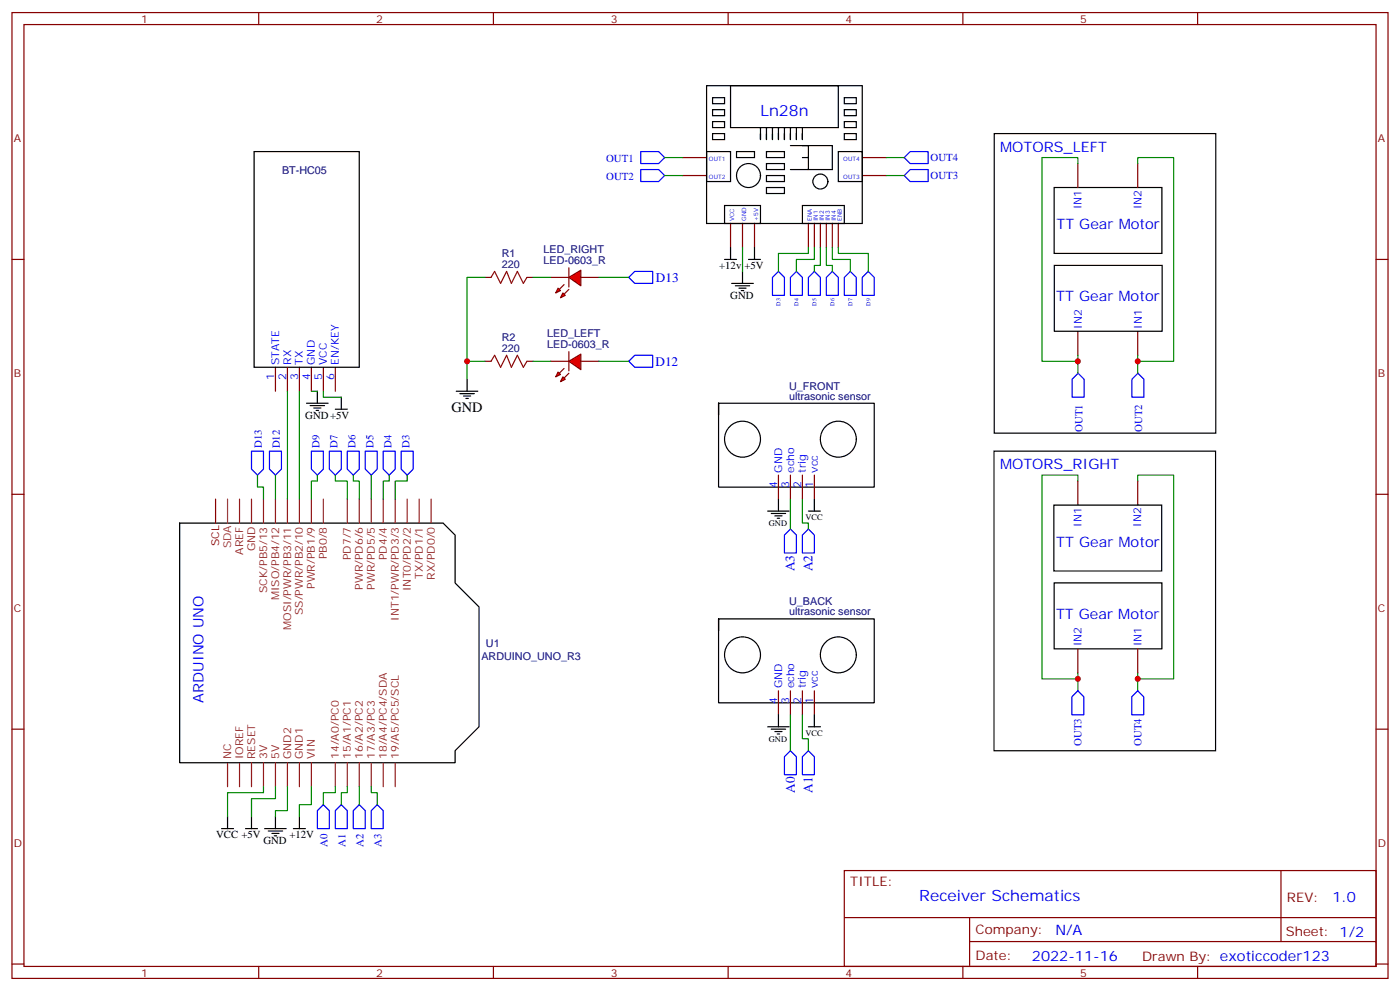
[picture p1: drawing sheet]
<svg xmlns="http://www.w3.org/2000/svg" width="412mm" height="292mm" viewBox="0 0 412 292" stroke-linecap="round" stroke-linejoin="round" font-family="sans-serif">
<g fill="none" stroke="#870000" stroke-width=".35">
<path d="M3.5 3.7h405.4v284.3h-405.4zM7.1 7.2h398.2v277.3h-398.2zM76.2 3.7v3.5M145.3 3.7v3.5M214.5 3.7v3.5M283.6 3.7v3.5M352.8 3.7v3.5M201.1 51.7h7M201.1 46.4h7M254 51.7h7.1M254 46.4h7.1M3.5 76.4h3.6"/>
<path d="M215.2 65.8v7M218.7 65.8v7M222.2 65.8v7M238.1 65.8v7M239.9 65.8v7M241.7 65.8v7M243.4 65.8v7M245.2 65.8v7M246.9 65.8v7M405.3 76.4h3.6M81.1 108.1v7.1M84.7 108.1v7.1"/>
<path d="M88.2 108.1v7.1M91.7 108.1v7.1M95.2 108.1v7.1M98.8 108.1v7.1M229.3 139.9v7M232.8 139.9v7M236.4 139.9v7M239.9 139.9v7M3.5 145.5h3.6M405.3 145.5h3.6M3.5 214.7h3.6M229.3 203.4v7"/>
<path d="M232.8 203.4v7M236.4 203.4v7M239.9 203.4v7M405.3 214.7h3.6M248.7 256.3h156.6v28.2h-156.6zM377.3 256.3v20.9M248.7 270.1h156.5M285.6 277.2h119.6M285.6 270.1v14.2M3.5 283.8h3.6M76.2 284.5v3.5M145.3 284.5v3.5"/>
<path d="M214.5 284.5v3.5M283.6 284.5v3.5M352.8 284.5v3.5M405.3 283.8h3.6"/>
</g>
<g fill="none" stroke="#000" stroke-width=".35">
<path d="M208.1 25.2h45.9v40.6h-45.9zM209.9 28.8h3.5v1.7h-3.5zM209.9 32.3h3.5v1.7h-3.5zM209.9 35.8h3.5v1.8h-3.5zM209.9 39.3h3.5v1.8h-3.5zM215.2 25.2h31.7v12.4h-31.7zM224 37.6v3.5v-1.8M225.8 37.6v3.5v-1.8M227.5 37.6v3.5v-1.8M229.3 37.6v3.5v-1.8M231.1 37.6v3.5v-1.8M232.8 37.6v3.5v-1.8"/>
<path d="M234.6 37.6v3.5v-1.8M236.4 37.6v3.5v-1.8M248.7 39.3h3.5v1.8h-3.5zM248.7 35.8h3.5v1.8h-3.5zM248.7 32.3h3.5v1.7h-3.5zM248.7 28.8h3.5v1.7h-3.5zM74.8 44.6h31v63.5h-31zM208.1 44.6h7.1v8.8h-7.1zM217 44.6h5.2v1.8h-5.2zM225.8 55.2h5.3v1.8h-5.3zM225.8 51.7h5.3v1.7h-5.3zM225.8 48.2h5.3v1.7h-5.3z"/>
<path d="M225.8 44.6h5.3v1.8h-5.3zM232.8 42.9h5.3h-1.7M232.8 49.9h5.3M236.4 46.4h1.7M238.1 42.9h7.1v7h-7.1zM246.9 44.6h7.1v8.8h-7.1zM213.4 60.5h10.6v5.3h-10.6zM236.4 60.5h12.3v5.3h-12.3zM211.7 118.7h45.8v24.7h-45.8v-24.7v3.5M52.9 154h77.6l3.6 3.5v14.1l7 7.1v35.3l-7 7v3.5h-81.2zM211.7 182.2h45.8v24.7h-45.8v-24.7v3.5"/>
<circle cx="220.5" cy="51.7" r="3.5"/>
<circle cx="241.7" cy="53.4" r="2.2"/>
<circle cx="218.7" cy="129.3" r="5.3"/>
<circle cx="246.9" cy="129.3" r="5.3"/>
<circle cx="218.7" cy="192.8" r="5.3"/>
<circle cx="246.9" cy="192.8" r="5.3"/>
</g>
<g fill="none" stroke="#8c2424" stroke-width=".35">
<path d="M70.6 146.9v7.1M74.1 146.9v7.1M77.6 146.9v7.1M81.1 146.9v7.1M84.7 146.9v7.1M88.2 146.9v7.1M91.7 146.9v7.1M95.2 146.9v7.1M102.3 146.9v7.1M105.8 146.9v7.1M109.4 146.9v7.1M112.9 146.9v7.1"/>
<path d="M116.4 146.9v7.1M119.9 146.9v7.1M123.5 146.9v7.1M127 146.9v7.1M67 224.5v7.1M70.6 224.5v7.1M74.1 224.5v7.1M77.6 224.5v7.1M81.1 224.5v7.1M84.7 224.5v7.1M88.2 224.5v7.1M91.7 224.5v7.1"/>
<path d="M98.8 224.5v7.1M102.3 224.5v7.1M105.8 224.5v7.1M109.4 224.5v7.1M112.9 224.5v7.1M116.4 224.5v7.1"/>
</g>
<path d="M63.5 146.9v7.1" fill="none" stroke="#900" stroke-width=".35"/>
<path d="M67 146.9v7.1" fill="none" stroke="#933" stroke-width=".35"/>
<g fill="#f00" stroke="#870000" stroke-width=".35">
<path d="M167.6 106.4l3.5-2.2v4.6z"/>
<path d="M167.6 103.5v5.7z"/>
</g>
<g fill="#870000" stroke="#870000" stroke-width=".35">
<path d="M167.6 109.9l-1.4 1.4z"/>
<path d="M166.2 108.5l-1.5 1.4z"/>
</g>
<g fill="#f00" stroke="#870000" stroke-width=".35">
<path d="M165.8 110.9l.7 .8-1.4 .7z"/>
<path d="M164.4 109.5l.7 .7-1.4 .7z"/>
</g>
<path d="M162.3 106.4h5.3M171.1 106.4h5.3" fill="none" stroke="#870000" stroke-width=".35"/>
<g fill="#f00" stroke="#870000" stroke-width=".35">
<path d="M167.6 81.7l3.5-2.1v4.5z"/>
<path d="M167.6 78.8v5.7z"/>
</g>
<g fill="#870000" stroke="#870000" stroke-width=".35">
<path d="M167.6 85.2l-1.4 1.4z"/>
<path d="M164.7 85.2l1.5-1.4z"/>
</g>
<g fill="#f00" stroke="#870000" stroke-width=".35">
<path d="M165.8 86.3l.7 .7-1.4 .7z"/>
<path d="M164.4 84.8l.7 .7-1.4 .8z"/>
</g>
<g fill="none" stroke="#870000" stroke-width=".35">
<path d="M317.5 48.2v7M335.1 48.2v7M142.9 81.7h1.7M155.2 81.7h1.8M162.3 81.7h5.3M171.1 81.7h5.3M317.5 97.5v7.1M335.1 97.5v7.1M142.9 106.4h1.7M155.2 106.4h1.8M317.5 141.6v7.1M335.1 141.6v7.1"/>
<path d="M317.5 191v7.1M335.1 191v7.1"/>
</g>
<g fill="none" stroke="#000" stroke-width=".35">
<path d="M292.9 39.3h65.2v88.2h-65.2zM310.5 55.2h31.8v19.4h-31.8zM213.4 76.4h3.6M215.2 72.8v3.6M218.7 79.9v3.5M220.5 76.4h3.5M222.2 72.8v3.6M310.6 78.1h31.7v19.4h-31.7zM215.5 83.4h6.4M216.6 84.1h4.2M217.7 84.8h2.1M218.4 85.5h.7"/>
<path d="M90.3 118.7h6.4M91.4 119.4h4.2M93.5 115.2v3.5M100.5 116.9v3.6M134.4 115.2h6.4M135.5 115.9h4.2M136.5 116.6h2.1M137.2 117.3h.7M137.6 111.7v3.5M92.4 120.1h2.1M93.1 120.8h.7M98.8 120.5h3.5"/>
<path d="M292.8 132.8h65.3v88.2h-65.3zM226.1 150.5h6.4M227.2 151.2h4.2M228.2 151.9h2.2M229 152.6h.7M229.3 146.9v3.6M238.1 150.5h3.6M239.9 146.9v3.6M310.4 148.7h31.8v19.4h-31.8zM310.5 171.6h31.8v19.4h-31.8zM226.1 214h6.4M227.2 214.7h4.2"/>
<path d="M228.2 215.4h2.2M229 216.1h.7M229.3 210.4v3.6M238.1 214h3.6M239.9 210.4v3.6M65.3 243.9h3.5M67 240.4v3.5M72.3 243.9h3.5M74.1 240.4v3.5M78 243.9h6.3M79 244.7h4.3M80.1 245.4h2.1"/>
<path d="M80.8 246.1h.7M81.1 240.4v3.5M86.4 243.9h3.6M88.2 240.4v3.5"/>
</g>
<g fill="none" stroke="#008700" stroke-width=".35">
<path d="M195.8 51.7h5.3M195.8 46.4h5.3M261.1 51.7h5.2M261.1 46.4h5.2M317.5 48.2v-1.8h-10.6v60h10.6v-1.8M335.1 48.2v-1.8h10.6v60h-10.6v-1.8M218.7 72.8v7.1M238.1 72.8v1.8h-8.8v5.3M239.9 72.8v3.6h-5.3v3.5M241.7 72.8v5.3h-1.8v1.8M243.4 72.8v5.3h1.8v1.8M245.2 72.8v3.6h5.3v3.5"/>
<path d="M246.9 72.8v1.8h8.9v5.3M142.9 81.7h-5.3v30M157 81.7h5.3M176.4 81.7h8.8M84.7 115.2v31.7M88.2 115.2v31.7M91.7 115.2h1.8M95.2 115.2v1.7h5.3M137.6 106.4h5.3M157 106.4h5.3M176.4 106.4h8.8M317.5 106.4v3.5"/>
<path d="M335.1 106.4v3.5M75.8 139.9v3.5h1.8v3.5M81.1 139.9v7M93.5 139.9v1.7h-1.8v5.3M98.8 139.9v1.7h3.5v5.3M104.1 139.9v1.7h1.7v5.3M109.4 139.9v7M114.7 139.9v1.7h-1.8v5.3M119.9 139.9v1.7h-3.5v5.3M232.8 146.9v8.9M236.4 146.9v7.1h1.7v1.8M317.5 141.6v-1.7h-10.6v59.9h10.6v-1.7"/>
<path d="M335.1 141.6v-1.7h10.6v59.9h-10.6v-1.7M317.5 199.8v3.6M335.1 199.8v3.6M232.8 210.4v10.6M236.4 210.4v7.1h1.7v3.5M77.6 231.6v1.8h-10.6v7M81.1 231.6v3.5h-7v5.3M84.7 231.6v7.1h-3.6v1.7M91.7 231.6v5.3h-3.5v3.5M98.8 231.6v1.8h-3.6v3.5M102.3 231.6v1.8h-1.8v3.5M105.8 231.6v5.3"/>
<path d="M109.4 231.6v1.8h1.7v3.5"/>
</g>
<g fill="none" stroke="#00f" stroke-width=".35">
<path d="M188.7 49.9h5.3l1.8 1.8-1.8 1.7h-5.3zM188.7 44.6h5.3l1.8 1.8-1.8 1.8h-5.3zM266.3 46.4l1.8-1.8h5.3v3.6h-5.3zM266.3 51.7l1.8-1.8h5.3v3.5h-5.3zM229.3 79.9l1.8 1.8v5.3h-3.6v-5.3zM234.6 79.9l1.8 1.8v5.3h-3.6v-5.3zM239.9 79.9l1.8 1.8v5.3h-3.6v-5.3zM245.2 79.9l1.7 1.8v5.3h-3.5v-5.3zM250.5 79.9l1.7 1.8v5.3h-3.5v-5.3zM255.8 79.9l1.7 1.8v5.3h-3.5v-5.3zM185.2 81.7l1.8-1.8h5.3v3.5h-5.3zM185.2 106.4l1.8-1.8h5.3v3.5h-5.3z"/>
<path d="M317.6 109.9l1.7 1.7v5.3h-3.5v-5.3zM335.2 109.9l1.8 1.7v5.3h-3.6v-5.3zM74.1 132.8h3.5v5.3l-1.8 1.8-1.7-1.8zM79.4 132.8h3.5v5.3l-1.8 1.8-1.7-1.8zM91.7 132.8h3.5v5.3l-1.7 1.8-1.8-1.8zM97 132.8h3.5v5.3l-1.7 1.8-1.8-1.8zM102.3 132.8h3.5v5.3l-1.7 1.8-1.8-1.8zM107.6 132.8h3.5v5.3l-1.7 1.8-1.8-1.8zM112.9 132.8h3.5v5.3l-1.7 1.8-1.8-1.8zM118.2 132.8h3.5v5.3l-1.8 1.8-1.7-1.8zM232.8 155.8l1.8 1.7v5.3h-3.5v-5.3zM238.1 155.8l1.8 1.7v5.3h-3.5v-5.3z"/>
<path d="M317.5 203.4l1.8 1.7v5.3h-3.6v-5.3zM335.1 203.4l1.8 1.7v5.3h-3.5v-5.3zM93.5 238.7l1.7-1.8 1.8 1.8v5.2h-3.5zM100.5 236.9l1.8 1.8v5.2h-3.5v-5.2zM104.1 238.7l1.7-1.8 1.8 1.8v5.2h-3.5zM109.4 238.7l1.7-1.8 1.8 1.8v5.2h-3.5zM231.1 222.8l1.7-1.8 1.8 1.8v5.3h-3.5zM236.4 222.8l1.7-1.8 1.8 1.8v5.3h-3.5z"/>
</g>
<path d="M144.6 81.7l1.1-1.8 1.8 3.5 1.7-3.5 1.4 3.5 1.8-3.5 1.8 3.5 1-1.7M144.6 106.4l1.1-1.8 1.8 3.5 1.7-3.5 1.4 3.5 1.8-3.5 1.8 3.5 1-1.7" fill="none" stroke="#a10000" stroke-width=".35"/>
<g fill="#c00">
<circle cx="137.6" cy="106.4" r=".88"/>
<circle cx="317.5" cy="106.4" r=".88"/>
<circle cx="335.1" cy="106.4" r=".88"/>
<circle cx="335.1" cy="199.8" r=".88"/>
<circle cx="317.5" cy="199.8" r=".88"/>
</g>
<g font-size="4.6" fill="#00f">
<text x="224" y="34">Ln28n</text>
<text x="270.8" y="265.3">Receiver Schematics</text>
</g>
<g font-size="4.2" fill="#00f">
<text x="294.6" y="44.6">MOTORS_LEFT</text>
<text x="311.2" y="67.4">TT Gear Motor</text>
<text x="311.2" y="88.6">TT Gear Motor</text>
<text x="294.6" y="138.1">MOTORS_RIGHT</text>
<text x="311.2" y="160.9">TT Gear Motor</text>
<text x="311.1" y="182.1">TT Gear Motor</text>
<text x="60" y="206.9" transform="rotate(-90 60 206.9)">ARDUINO UNO</text>
<text x="392.5" y="265.6">1.0</text>
<text x="310.9" y="275.1">N/A</text>
<text x="304" y="282.9">2022-11-16</text>
</g>
<text font-size="4.2" x="133" y="121.2">GND</text>
<g font-size="3.9" fill="#00f">
<text x="193.2" y="83">D13</text>
<text x="193.1" y="107.7">D12</text>
<text x="234.1" y="168.1" transform="rotate(-90 234.1 168.1)">A3</text>
<text x="239.4" y="168.1" transform="rotate(-90 239.4 168.1)">A2</text>
<text x="234.1" y="233.4" transform="rotate(-90 234.1 233.4)">A0</text>
<text x="239.4" y="233.4" transform="rotate(-90 239.4 233.4)">A1</text>
</g>
<g font-size="3.9" fill="#800">
<text x="250.5" y="260.9">TITLE:</text>
<text x="379.1" y="265.6">REV:</text>
<text x="287.4" y="275.1">Company:</text>
<text x="378.7" y="275.7">Sheet: 1/2</text>
<text x="287.4" y="282.8">Date:</text>
<text x="336.4" y="282.8">Drawn By: exoticcoder123</text>
</g>
<g font-size="3.2" fill="#800">
<text x="41.6" y="6.7">1</text>
<text x="110.8" y="6.7">2</text>
<text x="179.9" y="6.7">3</text>
<text x="249.1" y="6.7">4</text>
<text x="318.2" y="6.7">5</text>
<text x="4.1" y="41.8">A</text>
<text x="405.9" y="41.8">A</text>
<text x="4.1" y="110.9">B</text>
<text x="405.9" y="110.9">B</text>
<text x="4.1" y="180.1">C</text>
<text x="405.9" y="180.1">C</text>
<text x="4.1" y="249.2">D</text>
<text x="405.9" y="249.2">D</text>
<text x="41.6" y="287.5">1</text>
<text x="110.8" y="287.5">2</text>
<text x="179.9" y="287.5">3</text>
<text x="249.1" y="287.5">4</text>
<text x="318.2" y="287.5">5</text>
</g>
<g font-size="3.2" fill="#00f">
<text x="178.6" y="47.6">OUT1</text>
<text x="274.1" y="47.5">OUT4</text>
<text x="178.6" y="52.9">OUT2</text>
<text x="274.1" y="52.8">OUT3</text>
<text x="318.6" y="61.6" transform="rotate(-90 318.6 61.6)">IN1</text>
<text x="336.3" y="61.6" transform="rotate(-90 336.3 61.6)">IN2</text>
<text x="318.7" y="96.8" transform="rotate(-90 318.7 96.8)">IN2</text>
<text x="336.3" y="96.8" transform="rotate(-90 336.3 96.8)">IN1</text>
<text x="82.2" y="107.4" transform="rotate(-90 82.2 107.4)">STATE</text>
<text x="85.7" y="107.4" transform="rotate(-90 85.7 107.4)">RX</text>
<text x="89.3" y="107.4" transform="rotate(-90 89.3 107.4)">TX</text>
<text x="92.8" y="107.4" transform="rotate(-90 92.8 107.4)">GND</text>
<text x="96.3" y="107.4" transform="rotate(-90 96.3 107.4)">VCC</text>
<text x="99.8" y="107.4" transform="rotate(-90 99.8 107.4)">EN/KEY</text>
<text x="80.8" y="111.9" transform="rotate(-90 80.8 111.9)">1</text>
<text x="84.3" y="111.9" transform="rotate(-90 84.3 111.9)">2</text>
<text x="87.8" y="111.9" transform="rotate(-90 87.8 111.9)">3</text>
<text x="91.4" y="111.9" transform="rotate(-90 91.4 111.9)">4</text>
<text x="94.9" y="111.9" transform="rotate(-90 94.9 111.9)">5</text>
<text x="98.4" y="111.9" transform="rotate(-90 98.4 111.9)">6</text>
<text x="77.2" y="131.9" transform="rotate(-90 77.2 131.9)">D13</text>
<text x="82.5" y="132" transform="rotate(-90 82.5 132)">D12</text>
<text x="94.1" y="131.9" transform="rotate(-90 94.1 131.9)">D9</text>
<text x="99.4" y="131.9" transform="rotate(-90 99.4 131.9)">D7</text>
<text x="104.7" y="131.9" transform="rotate(-90 104.7 131.9)">D6</text>
<text x="110" y="131.9" transform="rotate(-90 110 131.9)">D5</text>
<text x="115.3" y="131.9" transform="rotate(-90 115.3 131.9)">D4</text>
<text x="120.6" y="131.9" transform="rotate(-90 120.6 131.9)">D3</text>
<text x="318.8" y="127.1" transform="rotate(-90 318.8 127.1)">OUT1</text>
<text x="336.5" y="127.1" transform="rotate(-90 336.5 127.1)">OUT2</text>
<text x="229" y="143.7" transform="rotate(-90 229 143.7)">4</text>
<text x="230.4" y="139.2" transform="rotate(-90 230.4 139.2)">GND</text>
<text x="232.5" y="143.7" transform="rotate(-90 232.5 143.7)">3</text>
<text x="233.9" y="139.2" transform="rotate(-90 233.9 139.2)">echo</text>
<text x="236" y="143.7" transform="rotate(-90 236 143.7)">2</text>
<text x="237.4" y="139.2" transform="rotate(-90 237.4 139.2)">trig</text>
<text x="239.5" y="143.7" transform="rotate(-90 239.5 143.7)">1</text>
<text x="240.9" y="139.2" transform="rotate(-90 240.9 139.2)">vcc</text>
<text x="318.6" y="155.1" transform="rotate(-90 318.6 155.1)">IN1</text>
<text x="336.2" y="155.1" transform="rotate(-90 336.2 155.1)">IN2</text>
<text x="318.6" y="190.3" transform="rotate(-90 318.6 190.3)">IN2</text>
<text x="336.3" y="190.3" transform="rotate(-90 336.3 190.3)">IN1</text>
<text x="230.4" y="202.7" transform="rotate(-90 230.4 202.7)">GND</text>
<text x="233.9" y="202.7" transform="rotate(-90 233.9 202.7)">echo</text>
<text x="237.4" y="202.7" transform="rotate(-90 237.4 202.7)">trig</text>
<text x="240.9" y="202.7" transform="rotate(-90 240.9 202.7)">vcc</text>
<text x="229" y="207.2" transform="rotate(-90 229 207.2)">4</text>
<text x="232.5" y="207.2" transform="rotate(-90 232.5 207.2)">3</text>
<text x="236" y="207.2" transform="rotate(-90 236 207.2)">2</text>
<text x="239.5" y="207.2" transform="rotate(-90 239.5 207.2)">1</text>
<text x="318.6" y="219.6" transform="rotate(-90 318.6 219.6)">OUT3</text>
<text x="336.3" y="219.6" transform="rotate(-90 336.3 219.6)">OUT4</text>
<text x="96.5" y="249.3" transform="rotate(-90 96.5 249.3)">A0</text>
<text x="101.8" y="249.3" transform="rotate(-90 101.8 249.3)">A1</text>
<text x="107.1" y="249.3" transform="rotate(-90 107.1 249.3)">A2</text>
<text x="112.4" y="249.3" transform="rotate(-90 112.4 249.3)">A3</text>
</g>
<g font-size="3.2" fill="#000080">
<text x="83.1" y="51.4">BT-HC05</text>
<text x="147.8" y="75.7">R1</text>
<text x="160.1" y="77.8">LED-0603_R</text>
<text x="160.1" y="74.6">LED_RIGHT</text>
<text x="147.8" y="78.8">220</text>
<text x="147.8" y="100.4">R2</text>
<text x="161.2" y="99.3">LED_LEFT</text>
<text x="147.8" y="103.5">220</text>
<text x="161.2" y="102.5">LED-0603_R</text>
<text x="232.5" y="117.7">ultrasonic sensor</text>
<text x="232.5" y="114.7">U_FRONT</text>
<text x="232.5" y="178.2">U_BACK</text>
<text x="232.5" y="181.2">ultrasonic sensor</text>
<text x="143.1" y="190.6">U1</text>
<text x="141.8" y="194.3">ARDUINO_UNO_R3</text>
</g>
<g font-size="3.2">
<text x="211.9" y="79.3">+12v</text>
<text x="219.3" y="79.3">+5V</text>
<text x="215.1" y="88.1">GND</text>
<text x="89.9" y="123.3">GND+5V</text>
<text x="63.6" y="246.8">VCC +5V</text>
<text x="77.6" y="248.6">GND</text>
<text x="85.2" y="246.8">+12V</text>
</g>
<text font-size="3.2" fill="#900" x="64.6" y="160.8" transform="rotate(-90 64.6 160.8)">SCL</text>
<text font-size="3.2" fill="#933" x="68.1" y="161.5" transform="rotate(-90 68.1 161.5)">SDA</text>
<g font-size="3.2" fill="#8d2323">
<text x="71.6" y="163.3" transform="rotate(-90 71.6 163.3)">AREF</text>
<text x="75.1" y="162.3" transform="rotate(-90 75.1 162.3)">GND</text>
<text x="96.3" y="164.6" transform="rotate(-90 96.3 164.6)">PB0/8</text>
<text x="103.4" y="164.9" transform="rotate(-90 103.4 164.9)">PD7/7</text>
<text x="113.9" y="164.9" transform="rotate(-90 113.9 164.9)">PD4/4</text>
<text x="92.8" y="173.3" transform="rotate(-90 92.8 173.3)">PWR/PB1/9</text>
<text x="106.9" y="173.6" transform="rotate(-90 106.9 173.6)">PWR/PD6/6</text>
<text x="110.4" y="173.6" transform="rotate(-90 110.4 173.6)">PWR/PD5/5</text>
<text x="124.5" y="170.5" transform="rotate(-90 124.5 170.5)">TX/PD1/1</text>
<text x="128.1" y="170.7" transform="rotate(-90 128.1 170.7)">RX/PD0/0</text>
<text x="78.7" y="174.6" transform="rotate(-90 78.7 174.6)">SCK/PB5/13</text>
<text x="82.2" y="176.7" transform="rotate(-90 82.2 176.7)">MISO/PB4/12</text>
<text x="121" y="174" transform="rotate(-90 121 174)">INT0/PD2/2</text>
<text x="85.7" y="185.4" transform="rotate(-90 85.7 185.4)">MOSI/PWR/PB3/11</text>
<text x="89.3" y="181.1" transform="rotate(-90 89.3 181.1)">SS/PWR/PB2/10</text>
<text x="117.5" y="182.7" transform="rotate(-90 117.5 182.7)">INT1/PWR/PD3/3</text>
<text x="68.1" y="223.5" transform="rotate(-90 68.1 223.5)">NC</text>
<text x="71.6" y="223.5" transform="rotate(-90 71.6 223.5)">IOREF</text>
<text x="75.1" y="223.5" transform="rotate(-90 75.1 223.5)">RESET</text>
<text x="78.7" y="223.5" transform="rotate(-90 78.7 223.5)">3V</text>
<text x="82.2" y="223.5" transform="rotate(-90 82.2 223.5)">5V</text>
<text x="85.7" y="223.5" transform="rotate(-90 85.7 223.5)">GND2</text>
<text x="89.3" y="223.5" transform="rotate(-90 89.3 223.5)">GND1</text>
<text x="92.8" y="223.5" transform="rotate(-90 92.8 223.5)">VIN</text>
<text x="99.8" y="223.5" transform="rotate(-90 99.8 223.5)">14/A0/PC0</text>
<text x="103.4" y="223.5" transform="rotate(-90 103.4 223.5)">15/A1/PC1</text>
<text x="106.9" y="223.5" transform="rotate(-90 106.9 223.5)">16/A2/PC2</text>
<text x="110.4" y="223.5" transform="rotate(-90 110.4 223.5)">17/A3/PC3</text>
<text x="113.9" y="223.5" transform="rotate(-90 113.9 223.5)">18/A4/PC4/SDA</text>
<text x="117.5" y="223.5" transform="rotate(-90 117.5 223.5)">19/A5/PC5/SCL</text>
</g>
<g font-size="2.5">
<text x="226.5" y="154.9">GND</text>
<text x="237.3" y="153.1">VCC</text>
<text x="226.5" y="218.4">GND</text>
<text x="237.3" y="216.6">VCC</text>
</g>
<g font-size="1.8" fill="#00f">
<text x="208.8" y="47.4">OUT1</text>
<text x="248.4" y="47.4">OUT4</text>
<text x="208.8" y="52.7">OUT2</text>
<text x="248.4" y="52.7">OUT3</text>
<text x="216.3" y="65.1" transform="rotate(-90 216.3 65.1)">VCC</text>
<text x="219.8" y="65.1" transform="rotate(-90 219.8 65.1)">GND</text>
<text x="223.3" y="65.1" transform="rotate(-90 223.3 65.1)">+5V</text>
<text x="239.2" y="65.1" transform="rotate(-90 239.2 65.1)">ENA</text>
<text x="240.9" y="65.1" transform="rotate(-90 240.9 65.1)">IN1</text>
<text x="242.7" y="65.1" transform="rotate(-90 242.7 65.1)">IN2</text>
<text x="244.5" y="65.1" transform="rotate(-90 244.5 65.1)">IN3</text>
<text x="246.2" y="65.1" transform="rotate(-90 246.2 65.1)">IN4</text>
<text x="248" y="65.1" transform="rotate(-90 248 65.1)">ENB</text>
<text x="229.9" y="90" transform="rotate(-90 229.9 90)">D3</text>
<text x="235.2" y="90" transform="rotate(-90 235.2 90)">D4</text>
<text x="240.5" y="90" transform="rotate(-90 240.5 90)">D5</text>
<text x="245.8" y="90" transform="rotate(-90 245.8 90)">D6</text>
<text x="251.1" y="90" transform="rotate(-90 251.1 90)">D7</text>
<text x="256.4" y="90" transform="rotate(-90 256.4 90)">D9</text>
</g>
</svg>
